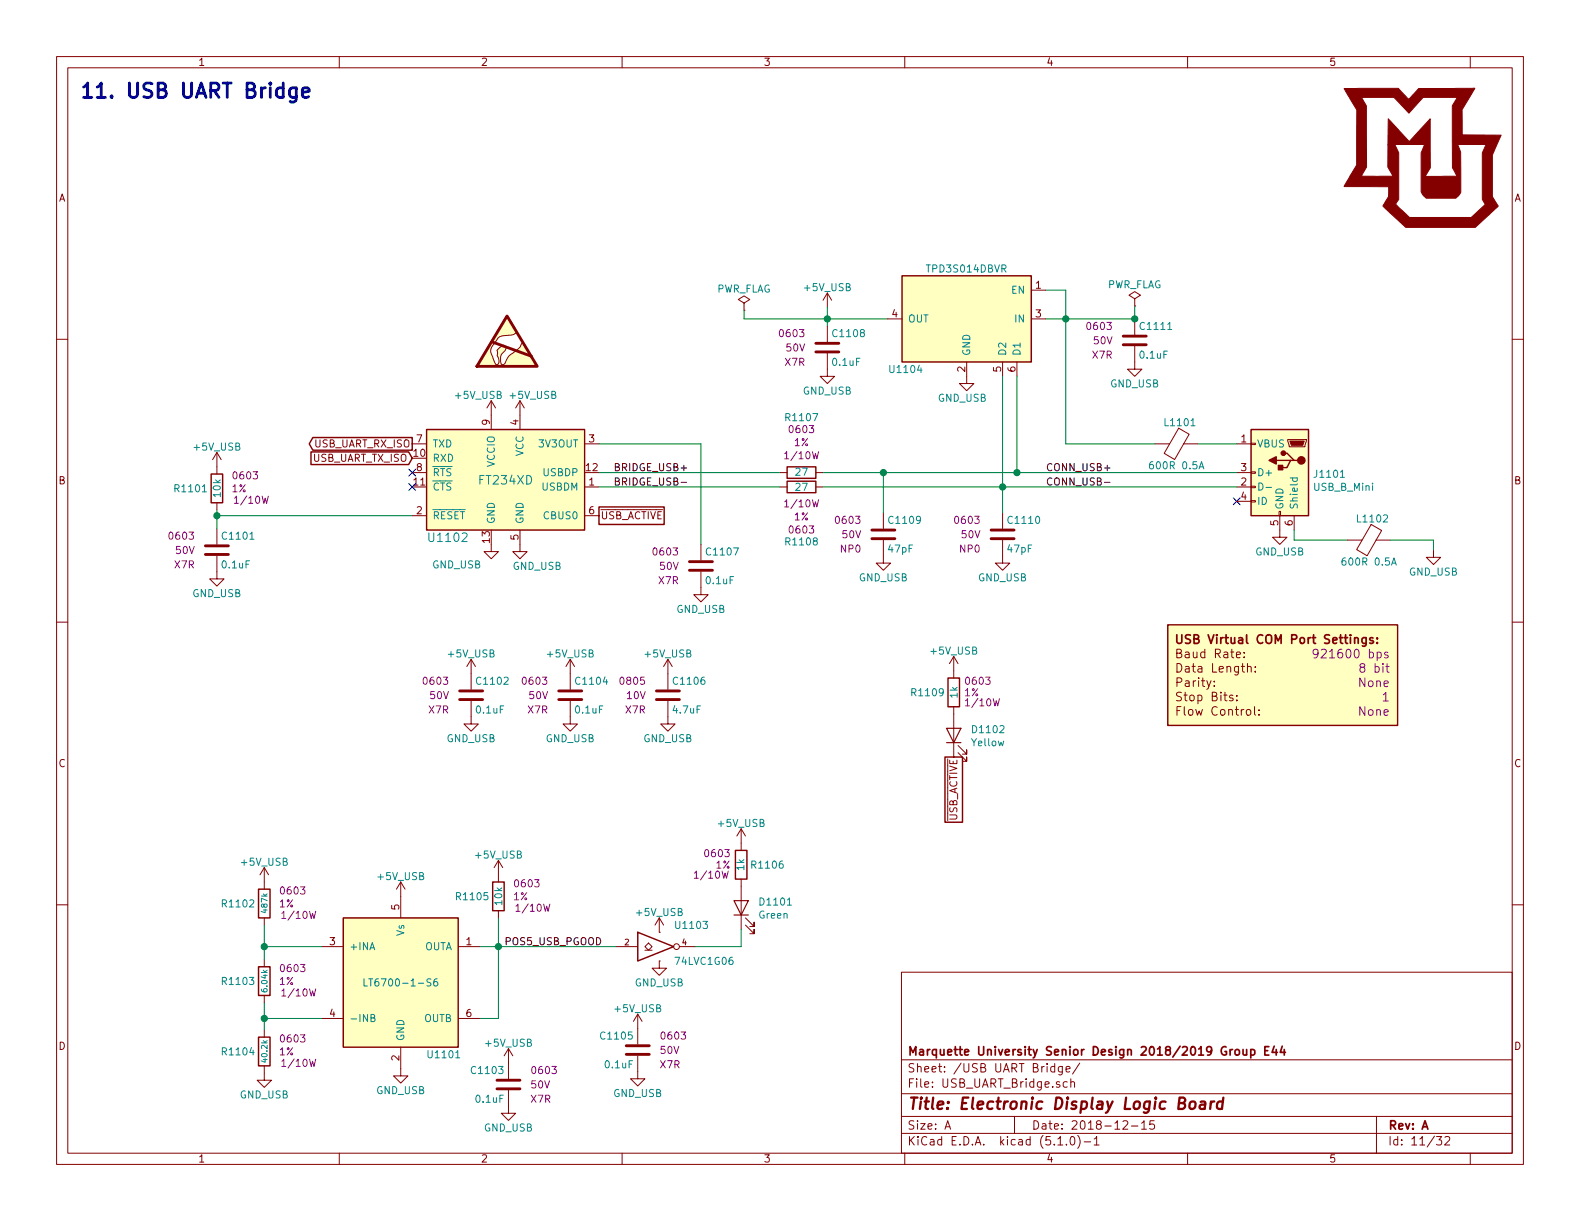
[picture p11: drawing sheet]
<svg xmlns="http://www.w3.org/2000/svg" width="279mm" height="216mm" viewBox="0 0 279 216" stroke-linecap="round" stroke-linejoin="round" font-family="sans-serif">
<g fill="none" stroke="#840000" stroke-width=".18">
<path d="M10 10h259.4v195.9h-259.4zM12 12h255.4v191.9h-255.4zM60 10v2M110 10v2M160 10v2M210 10v2M260 10v2M10 60h2M89.6 55.8l1.8 2.9-.7 .5-1.4 .1a1.5 1.5 0 0 0-1.6 1l-.1 .3a1.84 1.84 0 0 0-.5 2.6l.1 .3a1.05 1.05 0 0 0 .7 1 .98 .98 0 0 0 .1-1.6v-.3a.98 .98 0 0 1 .6-1.3 .48 .48 0 0 1 .6-.2 .48 .48 0 0 1 .3 .6l-.1 .2a1.94 1.94 0 0 0-.8 2.5l.2 .1 .3-.1a5.8 5.8 0 0 1 2.5-2.7l.4-.4a.75 .75 0 0 1 .6-.7l2.4 4.2h-10.7zM131.6 53.6l1-.6-1-.7-1 .7 1 .6v1.3M131.6 54.9h.1M146.3 51.8v2.6"/>
<path d="M146.3 57.7v2.8M146.3 51.8l-.8 1.3M146.3 51.8l.8 1.3M157 56.4h2.5M182.4 51.3h2.5M182.4 56.4h2.5M200.7 52.8l1-.6-1-.6-1.1 .6 1.1 .6v1.3M200.7 54.1h.1M200.7 56.4v2.8M267.4 60h2M72.9 78.5h2.5M86.9 70.9v5"/>
<path d="M86.9 70.9l-.8 1.2M86.9 70.9l.7 1.2M91.9 70.9v5M91.9 70.9l-.7 1.2M91.9 70.9l.8 1.2M103.4 78.5h2.5M146.3 62.5v4h1.3l-1.3 1.3-1.3-1.3h1.3M170.9 64v3.8h1.3l-1.3 1.3-1.2-1.3h1.2M177.3 64v2.5M179.8 64v2.5M200.7 61.2v4.1h1.2l-1.2 1.2-1.3-1.2h1.3M204.2 78.5h2.6"/>
<path d="M208.4 75.7l1.9 1.1-2.6 4.5-1.8-1.1zM209.3 78.5h2.5M218.7 78.5h2.5M221.2 78.4h.8v.2h-.8zM227.7 77.7h3.3v.3l-.2 1h-2.8zM38.4 98.3v4.1h1.2l-1.2 1.2-1.3-1.2h1.3M38.4 80v3.8M38.4 88.9v1.3M38.4 93.5v2.8M38.4 80l-.8 1.3M38.4 80l.7 1.3M72.9 91.2h2.5"/>
<path d="M72.9 83.6h2.5M86.9 96.3v1.2h1.2l-1.2 1.3-1.3-1.3h1.3M91.9 93.7v3.8h1.3l-1.3 1.3-1.2-1.3h1.2M103.4 86.1h2.5M103.4 91.2h2.5M124 96.3v2.8M137.9 86.1h1.3M137.9 83.6h1.3M144.3 86.1h1.2M144.3 83.6h1.2M156.2 95.5v4.1h1.3l-1.3 1.2-1.3-1.2h1.3M156.2 90.7v2.8"/>
<path d="M177.3 95.5v4.1h1.3l-1.3 1.2-1.3-1.2h1.3M177.3 90.7v2.8M218.7 86.1h2.5M218.7 83.6h2.5M218.7 88.6h2.5M221.2 88.5h.8v.3h-.8zM221.2 86h.8v.2h-.8zM221.2 83.4h.8v.3h-.8zM226.2 90.4h.2v.8h-.2zM226.3 91.2v3.8h1.3l-1.3 1.3-1.3-1.3h1.3M228.9 91.2v2.5M238.3 95.5h2.5"/>
<path d="M242.5 92.7l1.8 1.1-2.5 4.5-1.9-1.1zM243.3 95.5h2.6M253.5 97.3v1.3h1.3l-1.3 1.2-1.3-1.2h1.3M10 110h2M83.3 116.6l.8 1.3M83.3 116.6v5.3M83.3 116.6l-.8 1.3M100.8 116.6v5.3M100.8 116.6l-.7 1.3M100.8 116.6l.8 1.3M118.1 116.6v5.3M118.1 116.6l-.8 1.3"/>
<path d="M118.1 116.6l.8 1.3M124 101.1v4.1h1.2l-1.2 1.2-1.3-1.2h1.3M168.7 116.1v3.8M168.7 116.1l-.8 1.2M168.7 116.1l.7 1.2M220 116.2v.1M220 115.4v.1M222 118.7v.1M222 117.9v.1M267.4 110h2M83.3 124v4h1.3l-1.3 1.3-1.3-1.3h1.3M100.8 124v4h1.3l-1.3 1.3-1.2-1.3h1.2"/>
<path d="M118.1 124v4h1.3l-1.3 1.3-1.3-1.3h1.3M168.7 125v8.9M169.4 133.1l1.5 1.5v-.7v.7h-.7M169.4 131.8l1.5 1.6v-.8v.8h-.7M214.7 121.2v.2M214.7 120.4v.2M218.7 123.8v.1M218.7 123v.1M221.8 124.9v1.3l.2 .3M222.6 126.3v.2M222.6 125.5v.2M10 160h2"/>
<path d="M46.7 153.4v3.8M46.7 153.4l-.7 1.3M46.7 153.4l.8 1.3M70.9 156v6.3M70.9 156l-.8 1.2M70.9 156l.7 1.2M88.1 152.1v3.9M88.1 152.1l-.7 1.3M88.1 152.1l.8 1.3M131.1 146.6v3.8M131.1 155.4v8.9M131.1 146.6l-.8 1.2"/>
<path d="M131.1 146.6l.7 1.2M267.4 160h2M46.7 162.3v1.3M46.7 169.7v1.2M46.7 176v1.3M56.9 167.4h3.8M81 167.4h3.8M88.1 161v1.3M109 167.4h3.8M112.8 179.3v5.4M112.8 179.3l-.8 1.3M112.8 179.3l.7 1.3"/>
<path d="M114 167.4l.7-.6 .6 .6-.6 .6zM114 168h1.3M116.6 169.9v1.3h1.3l-1.3 1.3-1.3-1.3h1.3M116.6 169.9h.1M116.6 164.8h.1M116.6 162.3l-.8 1.3M116.6 162.3v2.5M116.6 162.3l.7 1.3M120.1 167.4h2.8M131.8 163.6l1.5 1.5v-.8v.8h-.7M131.8 162.3l1.5 1.5v-.7v.7h-.7M159.4 171.9h108v32h-108z"/>
<path d="M46.7 188.5v2.5h1.3l-1.3 1.3-1.2-1.3h1.2M46.7 182.1v1.3M56.9 180.1h3.8M70.9 185.2v5h1.2l-1.2 1.3-1.3-1.3h1.3M81 180.1h3.8M89.9 192.8v4.1h1.3l-1.3 1.2-1.3-1.2h1.3M89.9 185.4v5.4M89.9 185.4l-.7 1.3M89.9 185.4l.8 1.3M112.8 186.7v4.1h1.2l-1.2 1.2-1.3-1.2h1.3M159.4 197.4h108M159.4 193.4h108"/>
<path d="M159.4 187.4h108M167.1 199.7l.5-1.5 .5 1.5M167.2 199.2h.8M179.4 197.4v3M186.5 188.6h-.4l-.3 .2 .1 .6 .2 .2 .4-.1M186.5 188.1v1.5M187.9 188.6l-.1 1.3-.2 .2-.4-.1M187.9 188.6h-.4l-.4 .2 .1 .6 .3 .2 .4-.1M188.5 189.1l.7-.2v-.3h-.5l-.2 .2 .1 .7h.6M188.7 191.3h-.4l-.3 .2 .1 .6 .2 .2 .4-.1M189.4 191.4v-.1a.37 .37 0 0 1 .6 .2v.8M189.4 190.8v1.5"/>
<path d="M190.9 188l-1.2 1.9M198.6 198.3l.2-.1h.4l.2 .4-.9 1.1h.9M200.1 199.1h1.1M201.9 198.6l.4-.4v1.5M201.9 199.7h.8M204.1 198.2h-.7l-.1 .7 .2-.1h.5l.2 .2-.1 .5-.2 .2-.6-.2M243.4 197.4v6.5M60 203.9v2M110 203.9v2M159.4 200.4h108M160 203.9v2M187.1 202.5h.8"/>
<path d="M188.6 202.3v.2M189.4 201.1l.3-.1a.94 .94 0 0 1 0 1.5 .82 .82 0 0 1-.3-1.4zM190.6 200.8a1.71 1.71 0 0 1 0 2.2M191.7 201.9h1.2M193.5 201.4l.4-.4v1.5M193.5 202.5h.9M210 203.9v2M254 201h.9l-.4 .5 .4 .2v.6l-.2 .2-.7-.2M255.5 201.1l.2-.1h.4l.2 .1 .1 .3-.1 .2-.9 .9h1M260 203.9v2"/>
<circle cx="119.6" cy="167.4" r=".51"/>
</g>
<path d="M210.5 194.9a.53 .53 0 0 1 .5-.2 .53 .53 0 0 1 .4 .4v.6a.54 .54 0 0 1-.6 .4 .54 .54 0 0 1-.5-.4zM212.3 194.8h.8l-.1 1.3M213.1 195.2l-.7 .1a.4 .4 0 0 0-.3 .4 .4 .4 0 0 0 .3 .4l.6-.1M214.1 194.8l-.1 1.3M214.7 194.8a.55 .55 0 0 0-.6 .3M216.2 194.8a.68 .68 0 0 0-1 .3v.8l.3 .2 .6-.1M216.3 194.1l-.2 2" fill="none" stroke="#840000" stroke-width=".41"/>
<g fill="none" stroke="#840000" stroke-width=".3">
<path d="M208.1 112.2l.1 1.4a.48 .48 0 0 0 .7 0l.1-1.4M242.8 112.8a.37 .37 0 0 0-.6 .2l.1 .2 .6 .3-.3 .3-.4-.1M243.5 113.6v.2M243.5 112.8v.2M218 185.6l-.5 .3M218.5 185.7l.2-.1 .4 .1v.7l-.2 .2-.4-.2zM219.8 185.6v.8a.37 .37 0 0 0 .6 0M220.4 185.6v1M221.2 185.6h.4l.3 .3-.1 .5-.2 .2-.4-.1M221.2 185.6v1.5M223.7 185.8h.5M224.4 185.1h-.7v1.5h.7"/>
<path d="M225.3 185l-.4 1.1h1M225.7 185.6v1M226.7 185l-.3 1.1h.9M227.1 185.6v1"/>
</g>
<g fill="#ffffc2" stroke="#ffffc2" stroke-width=".18">
<path d="M75.4 75.9h28v17.8h-28z"/>
<path d="M159.5 48.8h22.9v15.2h-22.9z"/>
<path d="M221.2 75.9h10.2v15.3h-10.2z"/>
<path d="M206.5 110.5h40.6v17.8h-40.6z"/>
<path d="M60.7 162.3h20.3v22.9h-20.3z"/>
<path d="M89.6 55.8l1.8 2.9-.7 .5-1.4 .1a1.5 1.5 0 0 0-1.6 1l-.1 .3a1.84 1.84 0 0 0-.5 2.6l.1 .3a1.05 1.05 0 0 0 .7 1 .98 .98 0 0 0 .1-1.6v-.3a.98 .98 0 0 1 .6-1.3 .48 .48 0 0 1 .6-.2 .48 .48 0 0 1 .3 .6l-.1 .2a1.94 1.94 0 0 0-.8 2.5l.2 .1 .3-.1a5.8 5.8 0 0 1 2.5-2.7l.4-.4a.75 .75 0 0 1 .6-.7l2.4 4.2h-10.7z"/>
</g>
<g fill="none" stroke="#840000" stroke-width=".25">
<path d="M159.5 48.8h22.9v15.2h-22.9zM55 79.9h17.3l.6 1.1-.6 1.1h-17.3zM55.3 77.4h17.6v2.2h-17.6l-.6-1.1zM75.4 75.9h28v17.8h-28zM221.2 75.9h10.2v15.3h-10.2zM37.3 83.8h2.1v5.1h-2.1zM105.9 89.6h11.5v3.1h-11.5zM139.2 82.6h5.1v2h-5.1zM139.2 85.1h5.1v2h-5.1zM225.7 81.4h2.5M226.9 80.1h.7l1.3 1.3h.6M228.9 81.4h-.7l-.6 1.3h-1.3"/>
<path d="M167.6 119.9h2.1v5.1h-2.1zM206.5 110.5h40.6v17.8h-40.6zM167.1 133.9h3.1v11.5h-3.1zM45.7 157.2h2.1v5.1h-2.1zM87.1 156h2.1v5h-2.1zM130 150.4h2.1v5h-2.1zM45.7 170.9h2.1v5.1h-2.1zM60.7 162.3h20.3v22.9h-20.3zM112.8 164.8l6.3 2.6-6.3 2.5zM45.7 183.4h2.1v5.1h-2.1z"/>
</g>
<g fill="none" stroke="#840000" stroke-width=".51">
<path d="M89.7 55.9l5.3 8.9h-10.7zM198.6 59.4h4.1M87 60.5l7 2.5M144.3 62.2h4M144.3 60.7h4M198.6 61h4.1M36.3 98h4.1M36.3 96.5h4.1M121.9 99.3h4.1M154.2 95.3h4M154.2 93.7h4M175.3 95.3h4"/>
<path d="M175.3 93.7h4M121.9 100.8h4.1M81.3 123.7h4M81.3 122.2h4M98.8 123.7h4.1M98.8 122.2h4.1M116.1 123.7h4M116.1 122.2h4M87.9 192.5h4M87.9 191h4M110.7 186.4h4.1M110.7 184.9h4.1"/>
</g>
<path d="M72.3 83l1.2 1.2M72.3 85.5l1.2 1.2M73.5 83l-1.2 1.2M73.5 85.5l-1.2 1.2M218.1 88l1.2 1.3M219.3 88l-1.2 1.3" fill="none" stroke="#000084" stroke-width=".18"/>
<g fill="none" stroke="#008400" stroke-width=".18">
<path d="M131.6 54.9v1.5h25.4M146.3 54.4v3.3M184.9 51.3h3.6v27.2h15.7M200.7 54.1v2.3h-15.8M105.9 78.5h18.1v17.8M177.3 66.5v24.2M179.8 66.5v17.1M211.8 78.5h6.9M38.4 90.2v3.3M38.4 91.2h34.5M105.9 83.6h32M105.9 86.1h32"/>
<path d="M145.5 83.6h73.2M145.5 86.1h73.2M156.2 83.6v7.1M228.9 93.7v1.8h9.4M245.9 95.5h7.6v1.8M46.7 167.4h10.2M46.7 163.6v6.1M46.7 177.3v4.8M84.8 167.4h24.2M88.1 162.3v17.8h-3.3M131.1 164.3v3.1h-8.2M46.7 180.1h10.2"/>
</g>
<g fill="#008400" stroke="#008400" stroke-width=".25">
<circle cx="188.5" cy="56.4" r=".51"/>
<circle cx="38.4" cy="91.2" r=".51"/>
<circle cx="146.3" cy="56.4" r=".51"/>
<circle cx="200.7" cy="56.4" r=".51"/>
<circle cx="156.2" cy="83.6" r=".51"/>
<circle cx="179.8" cy="83.6" r=".51"/>
<circle cx="177.3" cy="86.1" r=".51"/>
<circle cx="46.7" cy="167.4" r=".51"/>
<circle cx="46.7" cy="180.1" r=".51"/>
<circle cx="88.1" cy="167.4" r=".51"/>
</g>
<path d="M212 82.9l.5-1.3 .4 1.3M222.6 85.4a.64 .64 0 0 1 .7 .6 .64 .64 0 0 1-.7 .7zM223.9 86.2h1M228.1 84.5h1.3M228.6 84.5v.4l.2 .2 .6-.1v-.5M237 84.4h.7M246.1 99.9l.4-1.2 .4 1.2M64.4 173.1v1.2h.5M65.6 180l.5-.1 .2-.2-.1-.2-.6-.1v1.2h.5l.2-.1v-.3l-.3-.2M77.3 173.1h-.2a.79 .79 0 0 0-.2 1.2h.4l.1-.5-.2-.2h-.3l-.2 .2" fill="none" stroke="#008484" stroke-width=".18"/>
<path d="M120.4 85.3h1M195.3 85.3h1" fill="none" stroke="#000" stroke-width=".18"/>
<path d="M167.4 128.8h2.5l-1.2 2.5zM167.4 131.3h2.5M129.8 159.3h2.5l-1.2 2.5zM129.8 161.8h2.5" fill="none" stroke="#840000" stroke-width=".2"/>
<g fill="#840000" stroke="#840000" stroke-width=".25">
<path d="M226.1 82.3h.7v.8h-.7z"/>
<path d="M224.4 81.4l1.3-.6v1.2z"/>
<circle cx="230.1" cy="81.4" r=".63"/>
<circle cx="226.9" cy="80.1" r=".38"/>
</g>
<g fill="#840000" stroke="#840000" stroke-width=".18">
<path d="M228.1 78h2.5l-.2 .7h-2.1z"/>
<path d="M237.7 15.6h9.6l1.8 2 1.8-2h9.9l-2.3 3.8 .1 4.5h6.9l-1.6 3.5v7.4l1 1.6-4 3.8h-12.3l-4-3.8 .9-1.6 .1-1.8h-7.9l1.1-1.9h7.5l-.9-1.6v-3.9h1.3l.6 1.4v8.3l-.5 .8 2.5 2.4h10.9l2.5-2.4-.6-.8v-8.3l.7-1.4h-5l.5 1.3v7.1l-.9 1.1h-5.2l-.7-.7-.2-.5v-6.9l.6-1.4h-6.5l.1-4.6 3.7 4 3.7-4v8.7l-.9 1.5 5.7-.1-.9-1.4v-11l.9-1.5h-6l-2.6 2.8-2.6-2.8h-5.7l.8 1.5 .1 10.8-1 1.6h-1.9l1.1-1.9v-9.8z"/>
</g>
<path d="M233.1 115.4l-.1 .2a.48 .48 0 0 1-.7 0v-.7l.2-.1 .5 .1a1.36 1.36 0 0 1-.2 1.4h-.4M245.1 117.9h.5M245.3 117.3v1.3v.2l.3 .1M245.4 115.4a.37 .37 0 0 0-.6 .1l.1 .2 .6 .3-.2 .3h-.5" fill="none" stroke="#840084" stroke-width=".18"/>
<path d="M52.4 15.5v2.1a.71 .71 0 0 1-1.1 .3M52.4 15.6l-.7-.1-.3 .1-.2 .4v.7l.2 .4 .3 .1 .7-.1M53.5 16.4l1.2-.3-.1-.5-.8-.1-.3 .4v.9l.1 .3 .2 .1 .8-.1" fill="none" stroke="#0000c2" stroke-width=".51"/>
<text font-size="3.5" fill="#0000c2" x="14" y="17.3">11. USB UART Bridge</text>
<text font-size="2.8" fill="#840000" x="160.4" y="196.2">Title: Electronic Display Logic Board</text>
<g font-size="2.1" fill="#008484">
<text x="84.9" y="85.7">FT234XD</text>
<text x="76.1" y="95.8">U1102</text>
</g>
<g font-size="2.1" fill="#840000">
<text x="210" y="113.8">USB Virtual COM Port Settings:</text>
<text x="208.5" y="116.4">Baud Rate:</text>
<text x="208.6" y="118.9">Data Length:</text>
<text x="208.1" y="121.5">Parity:</text>
<text x="208.4" y="124">Stop Bits:</text>
<text x="208.6" y="126.5">Flow Control:</text>
<text x="160.4" y="189.6">Sheet: /USB UART Bridge/</text>
<text x="160.4" y="186.6">Marquette University Senior Design 2018/2019 Group E44</text>
<text x="160.4" y="192.3">File: USB_UART_Bridge.sch</text>
<text x="160.4" y="202.5">KiCad E.D.A. kicad (5.1.0)-1</text>
<text x="160.4" y="199.7">Size: A</text>
<text x="182.4" y="199.7">Date: 2018-12-15</text>
<text x="245.4" y="199.7">Rev: A</text>
<text x="245.4" y="202.5">Id: 11/32</text>
</g>
<g font-size="2.1" fill="#840084">
<text x="233.1" y="116.4">921600 bps</text>
<text x="240.8" y="118.9">8 bit</text>
<text x="240.3" y="121.5">None</text>
<text x="244.5" y="124">1</text>
<text x="240.3" y="126.6">None</text>
</g>
<g font-size="1.8" fill="#840000">
<text x="35" y="11.6">1</text>
<text x="85" y="11.6">2</text>
<text x="135" y="11.6">3</text>
<text x="185" y="11.6">4</text>
<text x="235" y="11.6">5</text>
<text x="10.4" y="35.6">A</text>
<text x="267.8" y="35.6">A</text>
<text x="183.2" y="51.1">1</text>
<text x="157.8" y="56.1">4</text>
<text x="183.2" y="56.1">3</text>
<text x="170.7" y="65.8" transform="rotate(-90 170.7 65.8)">2</text>
<text x="177" y="65.8" transform="rotate(-90 177 65.8)">5</text>
<text x="179.6" y="65.8" transform="rotate(-90 179.6 65.8)">6</text>
<text x="86.6" y="75.2" transform="rotate(-90 86.6 75.2)">9</text>
<text x="91.7" y="75.2" transform="rotate(-90 91.7 75.2)">4</text>
<text x="55.2" y="81.7">USB_UART_TX_ISO</text>
<text x="55.5" y="79.1">USB_UART_RX_ISO</text>
<text x="73.2" y="80.8">10</text>
<text x="73.7" y="78.2">7</text>
<text x="73.7" y="83.3">8</text>
<text x="103.7" y="83.3">12</text>
<text x="104.2" y="78.2">3</text>
<text x="219.5" y="78.2">1</text>
<text x="219.5" y="83.3">3</text>
<text x="10.4" y="85.6">B</text>
<text x="73.2" y="85.9">11</text>
<text x="104.2" y="85.9">1</text>
<text x="219.5" y="85.9">2</text>
<text x="219.5" y="88.4">4</text>
<text x="267.8" y="85.6">B</text>
<text x="73.7" y="90.9">2</text>
<text x="86.6" y="96" transform="rotate(-90 86.6 96)">13</text>
<text x="91.7" y="95.5" transform="rotate(-90 91.7 95.5)">5</text>
<text x="104.2" y="90.9">6</text>
<text x="106.2" y="91.8">USB_ACTIVE</text>
<text x="226.1" y="92.9" transform="rotate(-90 226.1 92.9)">5</text>
<text x="228.6" y="92.9" transform="rotate(-90 228.6 92.9)">6</text>
<text x="10.4" y="135.6">C</text>
<text x="267.8" y="135.6">C</text>
<text x="169.3" y="145.3" transform="rotate(-90 169.3 145.3)">USB_ACTIVE</text>
<text x="70.6" y="160.9" transform="rotate(-90 70.6 160.9)">5</text>
<text x="58.3" y="167.1">3</text>
<text x="82.4" y="167.1">1</text>
<text x="58.3" y="179.8">4</text>
<text x="82.4" y="179.8">6</text>
<text x="10.4" y="185.6">D</text>
<text x="267.8" y="185.6">D</text>
<text x="70.6" y="187.6" transform="rotate(-90 70.6 187.6)">2</text>
<text x="35" y="205.5">1</text>
<text x="85" y="205.5">2</text>
<text x="135" y="205.5">3</text>
<text x="185" y="205.5">4</text>
<text x="235" y="205.5">5</text>
</g>
<g font-size="1.8" fill="#008484">
<text x="126.6" y="51.7">PWR_FLAG</text>
<text x="142.3" y="51.5">+5V_USB</text>
<text x="164.1" y="48.2">TPD3S014DBVR</text>
<text x="178.9" y="51.9">EN</text>
<text x="195.7" y="51">PWR_FLAG</text>
<text x="147.5" y="59.6">C1108</text>
<text x="160.5" y="57">OUT</text>
<text x="179.6" y="57">IN</text>
<text x="201.8" y="58.3">C1111</text>
<text x="147.3" y="64.7">0.1uF</text>
<text x="157.6" y="66">U1104</text>
<text x="171.6" y="63" transform="rotate(-90 171.6 63)">GND</text>
<text x="177.9" y="63" transform="rotate(-90 177.9 63)">D2</text>
<text x="180.5" y="63" transform="rotate(-90 180.5 63)">D1</text>
<text x="201.7" y="63.4">0.1uF</text>
<text x="80.6" y="70.5">+5V_USB</text>
<text x="90.3" y="70.5">+5V_USB</text>
<text x="142" y="69.8">GND_USB</text>
<text x="165.9" y="71">GND_USB</text>
<text x="196.3" y="68.5">GND_USB</text>
<text x="139.1" y="74.5">R1107</text>
<text x="206.2" y="75.4">L1101</text>
<text x="34.4" y="79.7">+5V_USB</text>
<text x="76.5" y="81.7">RXD</text>
<text x="76.5" y="79.1">TXD</text>
<text x="87.5" y="82.6" transform="rotate(-90 87.5 82.6)">VCCIO</text>
<text x="92.6" y="80.7" transform="rotate(-90 92.6 80.7)">VCC</text>
<text x="95.5" y="79.1">3V3OUT</text>
<text x="203.8" y="83">600R 0.5A</text>
<text x="222.2" y="79.1">VBUS</text>
<text x="31.1" y="87">R1101</text>
<text x="39" y="87.8" transform="rotate(-90 39 87.8)">10k</text>
<text x="76.5" y="86.7">CTS</text>
<text x="76.5" y="84.2">RTS</text>
<text x="95.9" y="86.7">USBDM</text>
<text x="96.2" y="84.2">USBDP</text>
<text x="140.8" y="84.1">27</text>
<text x="140.8" y="86.8">27</text>
<text x="222.2" y="84.2">D+</text>
<text x="222.2" y="89.3">ID</text>
<text x="232.4" y="86.8">USB_B_Mini</text>
<text x="232.6" y="84.5">J1101</text>
<text x="39.5" y="95.4">C1101</text>
<text x="76.5" y="91.8">RESET</text>
<text x="87.5" y="92.7" transform="rotate(-90 87.5 92.7)">GND</text>
<text x="92.6" y="92.7" transform="rotate(-90 92.6 92.7)">GND</text>
<text x="96.4" y="91.8">CBUS0</text>
<text x="157.4" y="92.6">C1109</text>
<text x="178.5" y="92.6">C1110</text>
<text x="226.9" y="90.2" transform="rotate(-90 226.9 90.2)">GND</text>
<text x="229.5" y="90.2" transform="rotate(-90 229.5 90.2)">Shield</text>
<text x="240.2" y="92.4">L1102</text>
<text x="39.4" y="100.5">0.1uF</text>
<text x="76.5" y="100.5">GND_USB</text>
<text x="90.7" y="100.8">GND_USB</text>
<text x="125.1" y="98.2">C1107</text>
<text x="139.1" y="96.4">R1108</text>
<text x="157.2" y="97.7">47pF</text>
<text x="178.3" y="97.7">47pF</text>
<text x="222" y="98.2">GND_USB</text>
<text x="237.8" y="100">600R 0.5A</text>
<text x="249.2" y="101.8">GND_USB</text>
<text x="34" y="105.6">GND_USB</text>
<text x="125" y="103.3">0.1uF</text>
<text x="151.9" y="102.8">GND_USB</text>
<text x="173" y="102.8">GND_USB</text>
<text x="119.6" y="108.4">GND_USB</text>
<text x="79.3" y="116.3">+5V_USB</text>
<text x="96.9" y="116.3">+5V_USB</text>
<text x="114.1" y="116.3">+5V_USB</text>
<text x="164.7" y="115.7">+5V_USB</text>
<text x="84.5" y="121.1">C1102</text>
<text x="102" y="121.1">C1104</text>
<text x="119.3" y="121.1">C1106</text>
<text x="161.4" y="123.1">R1109</text>
<text x="169.3" y="123.4" transform="rotate(-90 169.3 123.4)">1k</text>
<text x="79" y="131.2">GND_USB</text>
<text x="84.3" y="126.2">0.1uF</text>
<text x="96.5" y="131.2">GND_USB</text>
<text x="101.9" y="126.2">0.1uF</text>
<text x="113.8" y="131.2">GND_USB</text>
<text x="119.1" y="126.2">4.7uF</text>
<text x="171.9" y="132">Yellow</text>
<text x="172.2" y="129.6">D1102</text>
<text x="127.1" y="146.2">+5V_USB</text>
<text x="42.8" y="153.1">+5V_USB</text>
<text x="66.9" y="155.6">+5V_USB</text>
<text x="84.2" y="151.8">+5V_USB</text>
<text x="131.6" y="153.9" transform="rotate(-90 131.6 153.9)">1k</text>
<text x="133.1" y="153.6">R1106</text>
<text x="39.5" y="160.5">R1102</text>
<text x="80.9" y="159.2">R1105</text>
<text x="88.8" y="160" transform="rotate(-90 88.8 160)">10k</text>
<text x="112.6" y="162">+5V_USB</text>
<text x="134.6" y="160.1">D1101</text>
<text x="71.5" y="165.5" transform="rotate(-90 71.5 165.5)">Vs</text>
<text x="119.7" y="164.3">U1103</text>
<text x="134.3" y="162.4">Green</text>
<text x="61.7" y="168">+INA</text>
<text x="75" y="168">OUTA</text>
<text x="119.6" y="170.6">74LVC1G06</text>
<text x="39.5" y="174.2">R1103</text>
<text x="65.7" y="174.4">LT6700-1-S6</text>
<text x="108.8" y="179">+5V_USB</text>
<text x="112.3" y="174.4">GND_USB</text>
<text x="61.7" y="180.7">-INB</text>
<text x="71.5" y="184.1" transform="rotate(-90 71.5 184.1)">GND</text>
<text x="75" y="180.7">OUTB</text>
<text x="86" y="185.1">+5V_USB</text>
<text x="106.4" y="183.8">C1105</text>
<text x="39.5" y="186.6">R1104</text>
<text x="75.9" y="187.1">U1101</text>
<text x="83.6" y="189.9">C1103</text>
<text x="107.1" y="188.9">0.1uF</text>
<text x="42.4" y="194.2">GND_USB</text>
<text x="66.5" y="193.5">GND_USB</text>
<text x="84.3" y="195">0.1uF</text>
<text x="108.5" y="194">GND_USB</text>
<text x="85.6" y="200.1">GND_USB</text>
</g>
<g font-size="1.8" fill="#840084">
<text x="138" y="59.6">0603</text>
<text x="192.4" y="58.3">0603</text>
<text x="138.9" y="64.7">X7R</text>
<text x="139.1" y="62.2">50V</text>
<text x="193.2" y="63.4">X7R</text>
<text x="193.4" y="60.9">50V</text>
<text x="139.8" y="76.6">0603</text>
<text x="139.2" y="81.2">1/10W</text>
<text x="140.5" y="78.9">1%</text>
<text x="41" y="87">1%</text>
<text x="41.4" y="84.8">0603</text>
<text x="41.9" y="89.1">1/10W</text>
<text x="139.2" y="89.7">1/10W</text>
<text x="30.1" y="95.4">0603</text>
<text x="139.8" y="94.3">0603</text>
<text x="140.5" y="92">1%</text>
<text x="148" y="92.6">0603</text>
<text x="149" y="95.2">50V</text>
<text x="169" y="92.6">0603</text>
<text x="170.1" y="95.2">50V</text>
<text x="30.9" y="100.5">X7R</text>
<text x="31.1" y="98">50V</text>
<text x="115.7" y="98.2">0603</text>
<text x="116.7" y="100.8">50V</text>
<text x="148.7" y="97.7">NP0</text>
<text x="169.8" y="97.7">NP0</text>
<text x="116.5" y="103.3">X7R</text>
<text x="75.1" y="121.1">0603</text>
<text x="76.1" y="123.6">50V</text>
<text x="92.6" y="121.1">0603</text>
<text x="93.6" y="123.6">50V</text>
<text x="109.9" y="121.1">0805</text>
<text x="110.9" y="123.6">10V</text>
<text x="170.6" y="123.1">1%</text>
<text x="171" y="121.1">0603</text>
<text x="171.2" y="124.9">1/10W</text>
<text x="75.9" y="126.2">X7R</text>
<text x="93.4" y="126.2">X7R</text>
<text x="110.7" y="126.2">X7R</text>
<text x="123.2" y="155.4">1/10W</text>
<text x="124.8" y="151.6">0603</text>
<text x="126.6" y="153.6">1%</text>
<text x="49.4" y="160.5">1%</text>
<text x="49.8" y="158.2">0603</text>
<text x="90.8" y="159.2">1%</text>
<text x="91.2" y="156.9">0603</text>
<text x="91.7" y="161.2">1/10W</text>
<text x="50.3" y="162.5">1/10W</text>
<text x="49.8" y="171.9">0603</text>
<text x="49.4" y="174.2">1%</text>
<text x="50.3" y="176.2">1/10W</text>
<text x="49.8" y="184.3">0603</text>
<text x="117.1" y="183.8">0603</text>
<text x="49.4" y="186.6">1%</text>
<text x="50.3" y="188.6">1/10W</text>
<text x="94.3" y="189.9">0603</text>
<text x="116.8" y="188.9">X7R</text>
<text x="116.8" y="186.4">50V</text>
<text x="93.9" y="195">X7R</text>
<text x="94" y="192.5">50V</text>
</g>
<g font-size="1.8">
<text x="108.5" y="83.3">BRIDGE_USB+</text>
<text x="184.9" y="83.3">CONN_USB+</text>
<text x="108.5" y="85.9">BRIDGE_USB-</text>
<text x="184.9" y="85.9">CONN_USB-</text>
<text x="89.2" y="167.1">POS5_USB_PGOOD</text>
</g>
<g font-size="1.4" fill="#008484">
<text x="47.3" y="161.3" transform="rotate(-90 47.3 161.3)">487k</text>
<text x="47.3" y="175.2" transform="rotate(-90 47.3 175.2)">6.04k</text>
<text x="47.3" y="187.7" transform="rotate(-90 47.3 187.7)">40.2k</text>
</g>
<g font-size="1.4" fill="#840000">
<text x="110.5" y="167.1">2</text>
<text x="120.6" y="167.1">4</text>
</g>
</svg>
